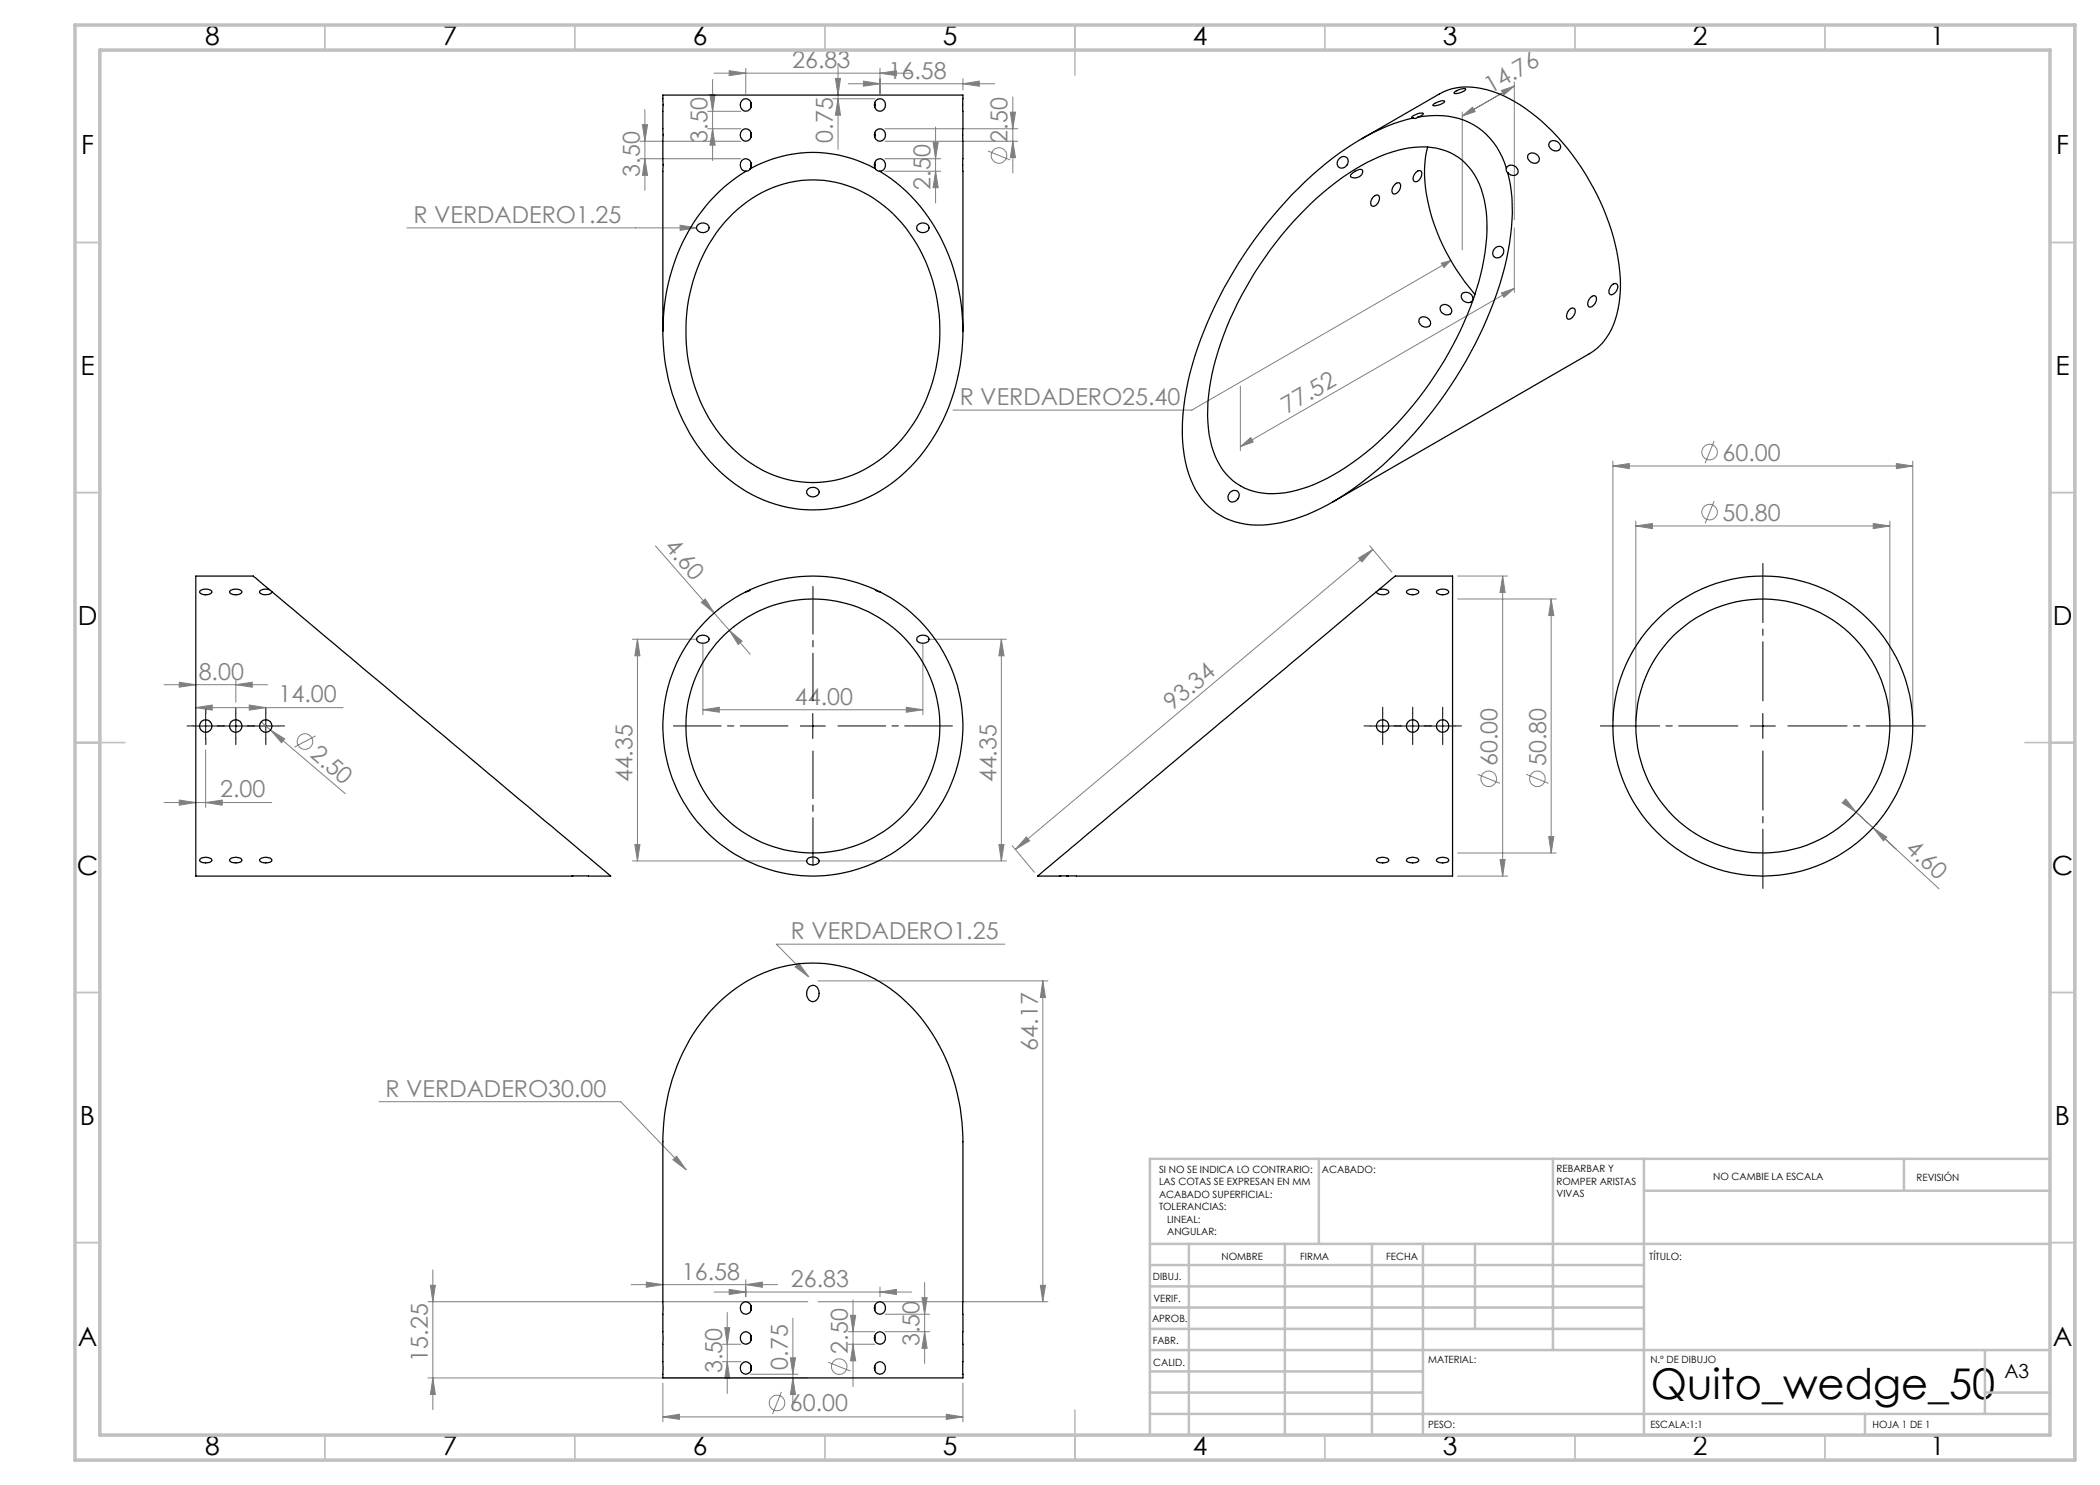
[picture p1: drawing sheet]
<svg xmlns="http://www.w3.org/2000/svg" width="420mm" height="297mm" viewBox="0 0 420 297" stroke-linecap="round" stroke-linejoin="round" font-family="sans-serif">
<g fill="none" stroke="#808080" stroke-width=".2">
<path d="M142 18.9h1l-.5 3.4zM142.5 15.9v16.2M142.8 14.6h39.6M145.8 14.1l3.4 .5-3.4 .5zM149.2 13.6v5.1M166.6 19.8h8.4M167.1 15.7h1l-.5 3.3zM167.6 12.7v17.2M167.6 19.8l.5 3.2h-1zM169.7 16.8h29.2M172.7 16.2l3.3 .6-3.3 .4zM176 14.6l3.3-.5v1z"/>
<path d="M176 13.6v5.1M192.6 16.8l3.3-.6v1zM192.6 15.7v2.3M202.6 19.4v15.2M300.3 18.1l2.6-.9-2.1 1.8zM302.9 16.4v27.6M302.9 17.2l-10.4 6M128 28.3h20.2M128 31.7h20.2M128.5 24.9h1l-.5 3.4zM129 21.9v16.2M129 31.7l.5 3.4h-1z"/>
<path d="M141.5 25.7h6.7M141.5 22.3h6.7M142.5 25.7l.5 3.3h-1zM177 34.3h11.1M177 28.3h26.6M177 25.7h26.6M177 31.7h11.1M186.6 28.4h1l-.5 3.3zM187.1 25.4v15.2M187.1 34.3l.5 3.2h-1zM197.6 30.2l4.4 1.8M202.1 22.4h1l-.5 3.3z"/>
<path d="M202.6 28.3l.5 3.2h-1zM292.5 23.2l2-1.8 .5 .9zM292.5 22.4v27.6M81.4 45.6h57.9M136 45l3.3 .6-3.3 .5zM288.3 52.6l1.9-.5-1.4 1.4zM290.2 52.1l-51.8 29.9h-47.8M300.3 58.6l2.6-.9-2.1 1.8zM302.9 45.6v12.9M302.9 57.7l-54.8 31.6M248.1 77.2v12.9M248.1 89.3l2.1-1.8 .4 .9z"/>
<path d="M322.6 93.2l3.3-.5v1zM322.6 92.2v52M322.6 93.2h60M342.8 88.2l-1.8 4.4M379.3 92.7l3.3 .5-3.3 .5zM382.6 92.2v52M131.1 109.2l18.9 21.6M271.7 111.6l2.9-1.7-2.2 2.5zM273.9 109.1l4.5 5.3M274.6 109.9l-71.5 60M291.5 115.2h10M291.5 119.8h19.8"/>
<path d="M300.5 115.2l.5 3.3h-1zM300.5 115.2v60M310.2 119.8l.6 3.3h-1.1zM310.2 119.8v50.8M327.2 105.2l3.3-.5v1zM327.2 104.2v40M327.2 105.2h50.8M342.8 100.2l-1.8 4.5M374.6 104.7l3.4 .5-3.4 .5zM378 104.2v40M32.8 136.9h20.7M35.8 136.5l3.4 .4-3.4 .5z"/>
<path d="M47.2 136.9l3.2-.4v.9zM47.2 136v4.4M126.5 127.8h13.1M127.5 127.8l.5 3.4h-1zM127.5 127.8v44.4M140.3 120.5l.7-.7 1.8 2.8zM140.6 128.9v14M143.6 122h.1M145.9 126.1l2.5 2.1-.8 .7zM146.6 125.4h.1M184.6 128.9v14M185.6 127.8h15.7"/>
<path d="M200.3 127.8l.5 3.4h-1zM200.3 127.8v44.4M39.2 141.5l3.2-.5v1zM39.2 141.5h29.4M41.1 150v11.5M49.8 141l3.4 .5-3.4 .5zM52.2 144.4l1.9 1.6M54.1 146l2.8 1.8-.6 .8zM54.1 146l15 12.7M63.1 147.2l-4.2 2.2M140.6 142l3.3-.5v.9zM140.6 142h44"/>
<path d="M181.3 141.5l3.3 .5-3.3 .4zM295.5 154.9l4.5 1.8M305.3 154.9l4.4 1.8M369.1 159.8l2.1 2.7-2.8-1.9zM32.8 160.5h21.6M35.8 160l3.4 .5-3.4 .5zM41.1 160.5l3.3-.5v1zM126.5 172.2h35.1M127 168.9h1l-.5 3.3zM163.6 172.2h37.7M199.8 168.9h1l-.5 3.3zM202.4 169.1l4.5 5.3"/>
<path d="M205.3 167.4l.6 .8-2.8 1.7zM291.5 175.2h10M291.5 170.6h19.8M300 171.9h1l-.5 3.3zM309.7 167.3h1.1l-.6 3.3zM370.6 163.2h.1M371.2 162.5l3.4 3.1M371.2 162.5l16.6 15.3M374.6 165.6l2.8 1.8-.7 .8zM374.6 165.6l4.7 4.3M375.3 164.8h.1M159.8 192.6l1.9 2.8-2.7-2z"/>
<path d="M163.6 196.2h46M201 188.8h-45.7l6.4 6.6M208.6 196.2l.5 3.3h-1zM208.6 196.2v64.1M75.8 220.3h48.3l13.1 13.7M134.6 231.9l.7-.7 1.9 2.8zM86.1 257.1h1l-.5 3.2zM86.6 254v27.9M126.2 256.9h29.3M129.3 256.4l3.3 .5-3.3 .6zM142.8 258.4h39.6M145.8 257.9l3.4 .5-3.4 .5z"/>
<path d="M149.2 256.9l3.3-.5v1.1zM149.2 255.9v3.5M170.6 260v17.3M176 258.4l3.3-.5v1zM176 257.4v2M184.4 259.5h1l-.5 3.4zM184.9 256.5v16.2M208.1 257.1h1l-.5 3.2zM85.6 275.6h76M85.6 260.3h76M86.6 275.6l.5 3.3h-1zM132.6 276.6v7.8"/>
<path d="M144.5 272.3h3.7M144.5 268.8h3.7M145 265.5h.9l-.4 3.3zM145.5 262.5v16.2M145.5 272.3l.4 3.4h-.9zM150.1 274.8h9.5M156.3 278.4l-1.8 4.4M158.1 271.6h1l-.5 3.2zM158.6 275.6l.5 3.3h-1zM158.6 263.6v18.3M163.6 260.3h46M165.6 272.4l4.5 1.8"/>
<path d="M169.6 268.8h5.4M169.6 266.3h5.4M170.1 263.1h1l-.5 3.2zM170.6 268.8l.5 3.4h-1zM177 266.3h8.9M177 262.9h8.9M184.9 266.3l.5 3.4h-1zM192.6 276.6v7.8M132.6 283.4l3.3-.5v1zM132.6 283.4h60M189.3 282.9l3.3 .5-3.3 .5z"/>
<circle cx="199.8" cy="31.1" r="1.55"/>
<circle cx="341.9" cy="90.4" r="1.56"/>
<circle cx="341.9" cy="102.4" r="1.55"/>
<circle cx="61" cy="148.3" r="1.56"/>
<circle cx="297.8" cy="155.8" r="1.56"/>
<circle cx="307.5" cy="155.7" r="1.55"/>
<circle cx="167.8" cy="273.3" r="1.55"/>
<circle cx="155.4" cy="280.6" r="1.55"/>
</g>
<g fill="none" stroke="#000" stroke-width=".2" stroke-dasharray="15.2 1.3 1.3 1.3">
<path d="M38.7 145.2h-1.3M41.2 142.7v-1.3M41.2 147.7v1.2M43.7 145.2h1.2M44.7 145.2h-1.3M47.2 142.7v-1.3M47.2 147.7v1.2M49.7 145.2h1.2M50.7 145.2h-1.3M53.2 142.7v-1.3M53.2 147.7v1.2M55.7 145.2h1.2"/>
<path d="M274 145.2h-1.2M276.5 142.7v-1.3M276.5 147.7v1.2M279 145.2h1.3M280 145.2h-1.2M282.5 142.7v-1.3M282.5 147.7v1.2M285 145.2h1.3M286 145.2h-1.2M288.5 142.7v-1.3M288.5 147.7v1.2M291 145.2h1.3"/>
</g>
<path d="M347.6 145.2h-27.5M352.6 140.2v-27.5M352.6 150.2v27.5M357.6 145.2h27.5" fill="none" stroke="#000" stroke-width=".2" stroke-dasharray="15.2 1.3 1.3 1.3" stroke-dashoffset="3.4"/>
<path d="M157.6 145.2h-22.9M162.6 140.2v-22.9M162.6 150.2v22.9M167.6 145.2h22.9" fill="none" stroke="#000" stroke-width=".2" stroke-dasharray="15.2 1.3 1.3 1.3" stroke-dashoffset="5.7"/>
<g fill="none" stroke="#000" stroke-width=".2">
<path d="M38.7 145.2h4.9M41.1 142.7v5M44.7 145.2h4.9M47.2 142.7v5M50.7 145.2h4.9M53.2 142.7v5M160.1 145.2h5M162.6 142.7v5M274 145.2h5M276.5 142.7v5M280 145.2h5M282.5 142.7v5"/>
<path d="M286 145.2h5M288.5 142.7v5M350.1 145.2h5M352.6 142.7v5"/>
</g>
<g fill="none" stroke="#c0c0c0" stroke-width=".35">
<path d="M65 5v5M115 5v5M165 5v5M215 5v10M265 5v5M315 5v5M365 5v5M15 48.5h5M410 48.5h5M15 98.5h5M410 98.5h5M15 148.5h10"/>
<path d="M405 148.5h10M15 198.5h5M410 198.5h5M15 248.5h5M410 248.5h5M65 287v5M115 287v5M165 287v5M215 282v10M265 287v5M315 287v5M365 287v5"/>
</g>
<g fill="none" stroke="#c0c0c0" stroke-width=".5">
<path d="M263.8 231.8v17M310.6 231.8v38.2M328.8 231.8v55.2M328.8 238.2h81.2M380.8 231.8v6.4M410 231.8h-180v55.2M230 248.8h180M230 257.3h98.8M230 253h98.8M237.8 248.8v38.2M257 248.8v38.2M274.4 248.8v38.2"/>
<path d="M284.6 248.8v38.2M295 248.8v17M230 265.8h98.8M230 261.5h98.8M230 278.5h54.6M230 274.3h54.6M230 270h180M397 278.5h13M397 270v12.8M230 282.8h180M373 282.8v4.2"/>
</g>
<path d="M15 5h400v287h-400zM20 10h390v277h-390z" fill="none" stroke="#c0c0c0" stroke-width=".7"/>
<g fill="#808080">
<path d="M54.1 146l2.8 1.8-.6 .8z"/>
<path d="M145.9 126.1l2.5 2.1-.8 .7zM140.3 120.5l.7-.7 1.8 2.8z"/>
<path d="M41.1 160.5l3.3-.5v1zM35.8 160l3.4 .5-3.4 .5zM47.2 136.9l3.2-.4v.9zM35.8 136.5l3.4 .4-3.4 .5zM49.8 141l3.4 .5-3.4 .5zM39.2 141.5l3.2-.5v1zM189.3 282.9l3.3 .5-3.3 .5zM132.6 283.4l3.3-.5v1zM149.2 256.9l3.3-.5v1.1zM129.3 256.4l3.3 .5-3.3 .6zM176 258.4l3.3-.5v1zM145.8 257.9l3.4 .5-3.4 .5z"/>
<path d="M140.6 142l3.3-.5v.9zM181.3 141.5l3.3 .5-3.3 .4zM134.6 231.9l2.6 2.1-1.9-2.8zM159.8 192.6l-.8 .8 2.7 2zM136 45v1.1l3.3-.5zM172.7 16.2l3.3 .6-3.3 .4zM192.6 16.8l3.3-.6v1zM145.8 14.1l3.4 .5-3.4 .5zM176 14.6l3.3-.5v1zM327.2 105.2l3.3-.5v1zM374.6 104.7l3.4 .5-3.4 .5zM322.6 93.2l3.3-.5v1zM379.3 92.7l3.3 .5-3.3 .5zM288.3 52.6l.5 .9 1.4-1.4z"/>
<path d="M300.3 58.6l2.6-.9-2.1 1.8zM248.1 89.3l2.1-1.8 .4 .9zM300.3 18.1l2.6-.9-2.1 1.8zM292.5 23.2l2-1.8 .5 .9z"/>
<path d="M271.7 111.6l2.9-1.7-2.2 2.5zM205.3 167.4l.6 .8-2.8 1.7z"/>
<path d="M202.6 28.3l.5 3.2h-1zM202.1 22.4h1l-.5 3.3z"/>
<path d="M199.8 168.9h1l-.5 3.3zM200.3 127.8l.5 3.4h-1zM86.6 275.6l.5 3.3h-1zM86.1 257.1h1l-.5 3.2zM145.5 272.3l.4 3.4h-.9zM145 265.5h.9l-.4 3.3zM187.1 34.3l.5 3.2h-1zM186.6 28.4h1l-.5 3.3zM167.6 19.8l.5 3.2h-1zM167.1 15.7h1l-.5 3.3z"/>
<path d="M170.6 268.8l.5 3.4h-1zM170.1 263.1h1l-.5 3.2z"/>
<path d="M184.4 259.5h1l-.5 3.4zM184.9 266.3l.5 3.4h-1z"/>
<path d="M127.5 127.8l.5 3.4h-1zM127 168.9h1l-.5 3.3zM300.5 115.2l.5 3.3h-1zM300 171.9h1l-.5 3.3zM310.2 119.8l.6 3.3h-1.1zM309.7 167.3h1.1l-.6 3.3zM208.6 196.2l.5 3.3h-1zM208.1 257.1h1l-.5 3.2zM158.1 271.6h1l-.5 3.2zM158.6 275.6l.5 3.3h-1zM142 18.9h1l-.5 3.4zM142.5 25.7l.5 3.3h-1z"/>
<path d="M128.5 24.9h1l-.5 3.4zM129 31.7l.5 3.4h-1z"/>
<path d="M374.6 165.6l2.8 1.8-.7 .8zM369.1 159.8l2.1 2.7-2.8-1.9z"/>
</g>
<g fill="none" stroke="#000" stroke-width=".25">
<path d="M290.9 18.4l1.1-.6a1.01 1.01 0 0 1 1.2 0 2.41 2.41 0 0 1-2.4 .8zM148.4 26.1a1.19 1.19 0 0 1 1.9 .7 1.19 1.19 0 0 1-1.6 1.3 1.32 1.32 0 0 1-.3-2zM148.4 20.1a1.21 1.21 0 0 1 1.8 .3 1.21 1.21 0 0 1-.6 1.8 1.22 1.22 0 0 1-1.4-.6 1.22 1.22 0 0 1 .2-1.5zM149.2 34.3a35.5 35.5 0 0 0-16.1 25.3 40.3 40.3 0 0 0 8.9 32.7 26.9 26.9 0 0 0 26.8 8.9 30.4 30.4 0 0 0 19.1-15.8 41.2 41.2 0 0 0-3-43 31.2 31.2 0 0 0-8.9-8.1M150 33.8a25.5 25.5 0 0 1 25.1 0M150 33.8a1.19 1.19 0 0 0 0-1.7 1.19 1.19 0 0 0-1.6 0 1.19 1.19 0 0 0-.2 1.6l.3 .3 .7 .3M150 33.8l-.4 .3-.4 .2M150.2 32.5v1M150.2 20.5v1M150.2 26.5v1M174.9 32.5l.1 .5-.1 .5M174.9 26.5l.1 .5-.1 .5"/>
<path d="M174.9 20.5l.1 .5-.1 .5M175.1 33.8a1.17 1.17 0 0 1 .1-1.7 1.17 1.17 0 0 1 1.6 0 1.28 1.28 0 0 1-.8 2.2M175.1 33.8l.4 .3 .5 .2M175.2 26.1a1.19 1.19 0 0 1 1.9 .7 1.19 1.19 0 0 1-1.6 1.3 1.32 1.32 0 0 1-.3-2zM175.2 20.1a1.19 1.19 0 0 1 1.7 .1 1.19 1.19 0 0 1-.1 1.7 1.19 1.19 0 0 1-1.7-.1 1.19 1.19 0 0 1 .1-1.7zM267.9 31.7a1.01 1.01 0 0 1 1.4-.2 1.01 1.01 0 0 1 .1 1.5 1.06 1.06 0 0 1-1.6 .4 1.06 1.06 0 0 1 .1-1.7zM270.2 34.9l.3-.3a2.36 2.36 0 0 1 1.9-.6 1.08 1.08 0 0 1-.7 1.4 1.17 1.17 0 0 1-1.6-.2zM272.3 27.8l15.6-9a12.5 12.5 0 0 1 10.6-.5 35.3 35.3 0 0 1 15.9 12.6 46.5 46.5 0 0 1 9.7 26.1 18.3 18.3 0 0 1-3.4 11.4 10.5 10.5 0 0 1-2.8 2.4l-51.3 29.6M274.7 39.4l.7-.4h.3a1.43 1.43 0 0 1-1.3 2.2 1.28 1.28 0 0 1 .3-1.8zM278.9 36.9l.4-.2 .6-.1a1.46 1.46 0 0 1-1.3 2.2 1.27 1.27 0 0 1 .3-1.9zM282.6 23.6a46.3 46.3 0 0 0-20.3 11.5 83.8 83.8 0 0 0-24.3 39.6 38.7 38.7 0 0 0-.6 18.9 14.5 14.5 0 0 0 8.6 10.4 20 20 0 0 0 14.1-.6 55.6 55.6 0 0 0 20.4-14.2 82.1 82.1 0 0 0 20.8-37.3 36.7 36.7 0 0 0 .3-17.4M283.2 34.5l.3-.3 .6-.1a1.52 1.52 0 0 1-.9 2.3l-.3-.1a1.17 1.17 0 0 1 .3-1.8z"/>
<path d="M283.6 23.4a15.3 15.3 0 0 1 13.7 3.5 14.9 14.9 0 0 1 4 6.8M283.6 23.4l.7-.3 .4-.4a2.62 2.62 0 0 0-2.4 .8l.3 .1M283.6 23.4l-.4 .3-.6-.1M285.5 29.4a25.1 25.1 0 0 0 .6 13.1 43.4 43.4 0 0 0 8.9 16.4M286.7 20.9l1.1-.6a.85 .85 0 0 1 1.1 0 2.54 2.54 0 0 1-2.3 .7zM301.3 33.7a1.25 1.25 0 0 1 1.6-.5 1.25 1.25 0 0 1 .6 1.5 1.24 1.24 0 0 1-1.9-.2M301.3 33.7l-.1 .4 .4 .4M305.6 31a1.3 1.3 0 0 1 1.6-.2 1.3 1.3 0 0 1 .6 1.5 1.31 1.31 0 0 1-1.6 .1 1.31 1.31 0 0 1-.6-1.4zM310.1 28.3a1.32 1.32 0 0 1 1.5 .1 1.32 1.32 0 0 1 .4 1.4 1.28 1.28 0 0 1-1.6 .2 1.28 1.28 0 0 1-.5-1.5zM139.5 45.1a1.32 1.32 0 0 1 1.3-.5 1.32 1.32 0 0 1 1 1 1.3 1.3 0 0 1-1.2 .9 1.3 1.3 0 0 1-1.3-.9zM146.5 42.8a22.4 22.4 0 0 1 32.1 0 33.7 33.7 0 0 1 8.6 30.9 29.6 29.6 0 0 1-14.5 20.3 22.1 22.1 0 0 1-26.2-4.3 33.5 33.5 0 0 1-9-28.2 32.3 32.3 0 0 1 9-18.7zM183.7 44.9a1.23 1.23 0 0 1 1.4-.3 1.23 1.23 0 0 1 .7 1.2 1.32 1.32 0 0 1-1.3 .7 1.32 1.32 0 0 1-1.2-.9z"/>
<path d="M260.9 42a44.9 44.9 0 0 1 17.5-11.6 15 15 0 0 1 13.3 1.1 14.8 14.8 0 0 1 5.6 10.9 44.7 44.7 0 0 1-4.4 21.9 69.8 69.8 0 0 1-22.4 28.2 29.6 29.6 0 0 1-15.7 6.2 11.8 11.8 0 0 1-12.1-8.4 29.2 29.2 0 0 1-.3-15.6 70.7 70.7 0 0 1 18.5-32.7zM292.3 58.8a1.3 1.3 0 0 1 1.6-.1 1.3 1.3 0 0 1 .6 1.4 1.3 1.3 0 0 1-1.6 .2 1.3 1.3 0 0 1-.6-1.5zM299 49.7a1.03 1.03 0 0 1 1.6-.1 1.03 1.03 0 0 1-.3 1.6 1.03 1.03 0 0 1-1.6 0 1.03 1.03 0 0 1 .3-1.5zM318.1 59.5l.6-.4 .4 .1a1.46 1.46 0 0 1-1.3 2.2 1.3 1.3 0 0 1 .3-1.9zM322.3 57.1l.4-.3h.6a1.46 1.46 0 0 1-1 2.2l-.2-.1a1.04 1.04 0 0 1 0-1.4zM132.6 66.2v-47.2h60v47.2M283.9 63.7a1.3 1.3 0 0 1 1.6-.1 1.3 1.3 0 0 1 .5 1.4 1.29 1.29 0 0 1-1.6 .2 1.29 1.29 0 0 1-.5-1.5zM288.1 61.3a1.31 1.31 0 0 1 1.6-.2 1.31 1.31 0 0 1 .6 1.5 1.3 1.3 0 0 1-1.6 .2 1.3 1.3 0 0 1-.6-1.5zM313.8 62l.3-.3h.7a1.43 1.43 0 0 1-1 2.1h-.3a1.28 1.28 0 0 1 .3-1.8zM161.7 97.8a1.24 1.24 0 0 1 1.3-.3 1.24 1.24 0 0 1 .8 1.2 1.34 1.34 0 0 1-1.3 .7 1.34 1.34 0 0 1-1.2-1zM246 98.5a1.05 1.05 0 0 1 1.6-.1 1.05 1.05 0 0 1-.2 1.6 1.02 1.02 0 0 1-1.5 .2 1.02 1.02 0 0 1-.1-1.5zM40 118.2a1.82 1.82 0 0 1 2.4 .2 1.67 1.67 0 0 1-2.5 0z"/>
<path d="M46 118.2a1.82 1.82 0 0 1 2.4 .2 1.67 1.67 0 0 1-2.5 0zM53.9 117.9l-3.2-2.7h-11.5v60h75.2M53.9 117.9h-1.2a.75 .75 0 0 0-.8 .6 1.71 1.71 0 0 0 2.5-.1M53.9 117.9l.5 .5M54.4 118.4l67.7 56.8h-7.7h.2M149.2 118.4a30 30 0 0 0-10 45.6 30 30 0 0 0 46.8 0 30 30 0 0 0-10-45.6M150 117.9l-.4 .4-.4 .1M150 117.9a30.2 30.2 0 0 1 25.1 0M150 117.9l-.8 .5M175.1 117.9l.4 .4 .5 .1M175.1 117.9l.9 .5M275.3 118.4l-67.8 56.8h4.5"/>
<path d="M275.8 117.9l3.2-2.7h11.5v60h-76.9M275.8 117.9h1.2a.75 .75 0 0 1 .8 .6 1.71 1.71 0 0 1-2.5-.1M275.8 117.9l-.5 .5M281.4 118.2a1.82 1.82 0 0 1 2.4 .2 1.67 1.67 0 0 1-2.5 0zM287.4 118.2a1.82 1.82 0 0 1 2.4 .2 1.67 1.67 0 0 1-2.5 0zM139.5 127.5a1.43 1.43 0 0 1 2.3 .3 1.37 1.37 0 0 1-1.2 .9 1.37 1.37 0 0 1-1.3-.9zM183.5 127.5a1.43 1.43 0 0 1 2.3 .3 1.34 1.34 0 0 1-2.1 .6 .62 .62 0 0 1-.2-.9zM40 171.8a1.73 1.73 0 0 1 2.4 .2 1.75 1.75 0 0 1-2.5 0zM46 171.8a1.72 1.72 0 0 1 2.4 .2 1.75 1.75 0 0 1-2.5 0zM52 171.8a1.72 1.72 0 0 1 2.4 .2 1.75 1.75 0 0 1-2.5 0zM161.5 171.8a1.43 1.43 0 0 1 2.3 .4 1.37 1.37 0 0 1-1.2 .8 1.37 1.37 0 0 1-1.3-.8zM212.2 175.2h-.2h1.6"/>
<path d="M213.3 175.2h.3M275.4 171.8a1.72 1.72 0 0 1 2.4 .2 1.75 1.75 0 0 1-2.5 0zM281.4 171.8a1.72 1.72 0 0 1 2.4 .2 1.75 1.75 0 0 1-2.5 0zM287.4 171.8a1.72 1.72 0 0 1 2.4 .2 1.75 1.75 0 0 1-2.5 0zM161.8 197.4a1.16 1.16 0 0 1 1.2-.3 1.16 1.16 0 0 1 .8 1 1.51 1.51 0 0 1-1.5 2.2 1.83 1.83 0 0 1-.5-2.9zM143 201.3a26.3 26.3 0 0 1 31.8-5.6 34.6 34.6 0 0 1 16.7 23l.6 2.9 .5 6v48h-60v-47.3a39.2 39.2 0 0 1 10.4-27zM148.4 266.7a1.19 1.19 0 0 1 1.8 .3 1.19 1.19 0 0 1-.6 1.7 1.2 1.2 0 0 1-1.4-.5 1.2 1.2 0 0 1 .2-1.5zM148.4 272.7a1.19 1.19 0 0 1 1.8 .3 1.19 1.19 0 0 1-.6 1.7 1.2 1.2 0 0 1-1.4-.5 1.2 1.2 0 0 1 .2-1.5zM148.4 260.7a1.19 1.19 0 0 1 1.8 .3 1.19 1.19 0 0 1-.6 1.7 1.2 1.2 0 0 1-1.4-.5 1.2 1.2 0 0 1 .2-1.5zM150.2 273.1v1M150.2 267.1v1M150.2 261.1v1"/>
<path d="M174.9 261.1l.1 .5-.1 .5M174.9 273.1l.1 .5-.1 .5M174.9 267.1l.1 .5-.1 .5M175.2 266.7a1.2 1.2 0 0 1 1.8 .3 1.2 1.2 0 0 1-.6 1.7 1.2 1.2 0 0 1-1.4-.5 1.2 1.2 0 0 1 .2-1.5zM175.2 272.7a1.2 1.2 0 0 1 1.8 .3 1.2 1.2 0 0 1-.6 1.7 1.2 1.2 0 0 1-1.4-.5 1.2 1.2 0 0 1 .2-1.5zM175.2 260.7a1.2 1.2 0 0 1 1.8 .3 1.2 1.2 0 0 1-.6 1.7 1.2 1.2 0 0 1-1.4-.5 1.2 1.2 0 0 1 .2-1.5z"/>
<circle cx="41.1" cy="145.2" r="1.25"/>
<circle cx="47.1" cy="145.2" r="1.25"/>
<circle cx="53.2" cy="145.2" r="1.24"/>
<circle cx="162.6" cy="145.2" r="25.4"/>
<circle cx="276.5" cy="145.2" r="1.25"/>
<circle cx="282.5" cy="145.2" r="1.24"/>
<circle cx="288.5" cy="145.2" r="1.24"/>
<circle cx="352.6" cy="145.2" r="25.4"/>
<circle cx="352.6" cy="145.2" r="30"/>
</g>
<text font-size="8.5" x="330.2" y="279.7">Quito_wedge_50</text>
<g font-size="5.3">
<text x="41" y="9">8</text>
<text x="88.5" y="9">7</text>
<text x="138.5" y="9">6</text>
<text x="188.5" y="9">5</text>
<text x="238.5" y="9">4</text>
<text x="288.5" y="9">3</text>
<text x="338.5" y="9">2</text>
<text x="386" y="9">1</text>
<text x="16.2" y="30.8">F</text>
<text x="411.2" y="30.8">F</text>
<text x="16.1" y="75">E</text>
<text x="411.1" y="75">E</text>
<text x="15.5" y="125">D</text>
<text x="410.5" y="125">D</text>
<text x="15.4" y="175">C</text>
<text x="410.4" y="175">C</text>
<text x="16" y="225">B</text>
<text x="411" y="225">B</text>
<text x="15.5" y="269.3">A</text>
<text x="410.5" y="269.3">A</text>
<text x="41" y="291">8</text>
<text x="88.5" y="291">7</text>
<text x="138.5" y="291">6</text>
<text x="188.5" y="291">5</text>
<text x="238.5" y="291">4</text>
<text x="288.5" y="291">3</text>
<text x="338.5" y="291">2</text>
<text x="386" y="291">1</text>
</g>
<g font-size="4.7" fill="#808080">
<text x="158.4" y="13.6">26.83</text>
<text x="177.7" y="15.7">16.58</text>
<text x="298.1" y="18.8" transform="rotate(-30 298.1 18.8)">14.76</text>
<text x="141.5" y="28.6" transform="rotate(-90 141.5 28.6)">3.50</text>
<text x="166.6" y="28.6" transform="rotate(-90 166.6 28.6)">0.75</text>
<text x="201.5" y="28.5" transform="rotate(-90 201.5 28.5)">2.50</text>
<text x="128" y="35.3" transform="rotate(-90 128 35.3)">3.50</text>
<text x="186.1" y="38" transform="rotate(-90 186.1 38)">2.50</text>
<text x="82.7" y="44.5">R VERDADERO1.25</text>
<text x="191.9" y="81">R VERDADERO25.40</text>
<text x="257.4" y="82.7" transform="rotate(-30 257.4 82.7)">77.52</text>
<text x="344.5" y="92.1">60.00</text>
<text x="344.5" y="104.1">50.80</text>
<text x="132.7" y="109.5" transform="rotate(49 132.7 109.5)">4.60</text>
<text x="39.7" y="135.9">8.00</text>
<text x="55.7" y="140.5">14.00</text>
<text x="159" y="140.9">44.00</text>
<text x="234.4" y="142.3" transform="rotate(-40 234.4 142.3)">93.34</text>
<text x="61.9" y="151.3" transform="rotate(40 61.9 151.3)">2.50</text>
<text x="299.5" y="153.2" transform="rotate(-90 299.5 153.2)">60.00</text>
<text x="309.2" y="153.2" transform="rotate(-90 309.2 153.2)">50.80</text>
<text x="44" y="159.5">2.00</text>
<text x="126.5" y="156.5" transform="rotate(-90 126.5 156.5)">44.35</text>
<text x="199.3" y="156.5" transform="rotate(-90 199.3 156.5)">44.35</text>
<text x="380.9" y="170" transform="rotate(43 380.9 170)">4.60</text>
<text x="158.1" y="187.8">R VERDADERO1.25</text>
<text x="207.6" y="210.1" transform="rotate(-90 207.6 210.1)">64.17</text>
<text x="77.1" y="219.3">R VERDADERO30.00</text>
<text x="136.4" y="255.9">16.58</text>
<text x="158.2" y="257.4">26.83</text>
<text x="183.9" y="269.2" transform="rotate(-90 183.9 269.2)">3.50</text>
<text x="85.6" y="272.3" transform="rotate(-90 85.6 272.3)">15.25</text>
<text x="144.5" y="274.6" transform="rotate(-90 144.5 274.6)">3.50</text>
<text x="157.6" y="273.9" transform="rotate(-90 157.6 273.9)">0.75</text>
<text x="169.6" y="270.7" transform="rotate(-90 169.6 270.7)">2.50</text>
<text x="158" y="282.3">60.00</text>
</g>
<text font-size="3.9" x="400.9" y="275.5">A3</text>
<g font-size="2">
<text x="231.8" y="234.6">SI NO SE INDICA LO CONTRARIO:</text>
<text x="231.8" y="237.1">LAS COTAS SE EXPRESAN EN MM</text>
<text x="231.8" y="239.6">ACABADO SUPERFICIAL:</text>
<text x="264.4" y="234.6">ACABADO:</text>
<text x="311.3" y="234.5">REBARBAR Y</text>
<text x="311.3" y="237">ROMPER ARISTAS</text>
<text x="311.3" y="239.5">VIVAS</text>
<text x="342.6" y="236">NO CAMBIE LA ESCALA</text>
<text x="383.3" y="236.2">REVISIÓN</text>
<text x="231.8" y="242.1">TOLERANCIAS:</text>
<text x="233.4" y="244.6">LINEAL:</text>
<text x="233.4" y="247.1">ANGULAR:</text>
<text x="244.3" y="252">NOMBRE</text>
<text x="260" y="251.9">FIRMA</text>
<text x="277.2" y="251.9">FECHA</text>
<text x="329.9" y="251.9">TÍTULO:</text>
<text x="230.6" y="256.1">DIBUJ.</text>
<text x="230.7" y="260.3">VERIF.</text>
<text x="230.4" y="264.4">APROB.</text>
<text x="230.5" y="268.8">FABR.</text>
<text x="230.7" y="273.1">CALID.</text>
<text x="285.6" y="272.5">MATERIAL:</text>
<text x="330.1" y="272.5">N.º DE DIBUJO</text>
<text x="285.6" y="285.5">PESO:</text>
<text x="330.1" y="285.6">ESCALA:1:1</text>
<text x="374.5" y="285.6">HOJA 1 DE 1</text>
</g>
</svg>
